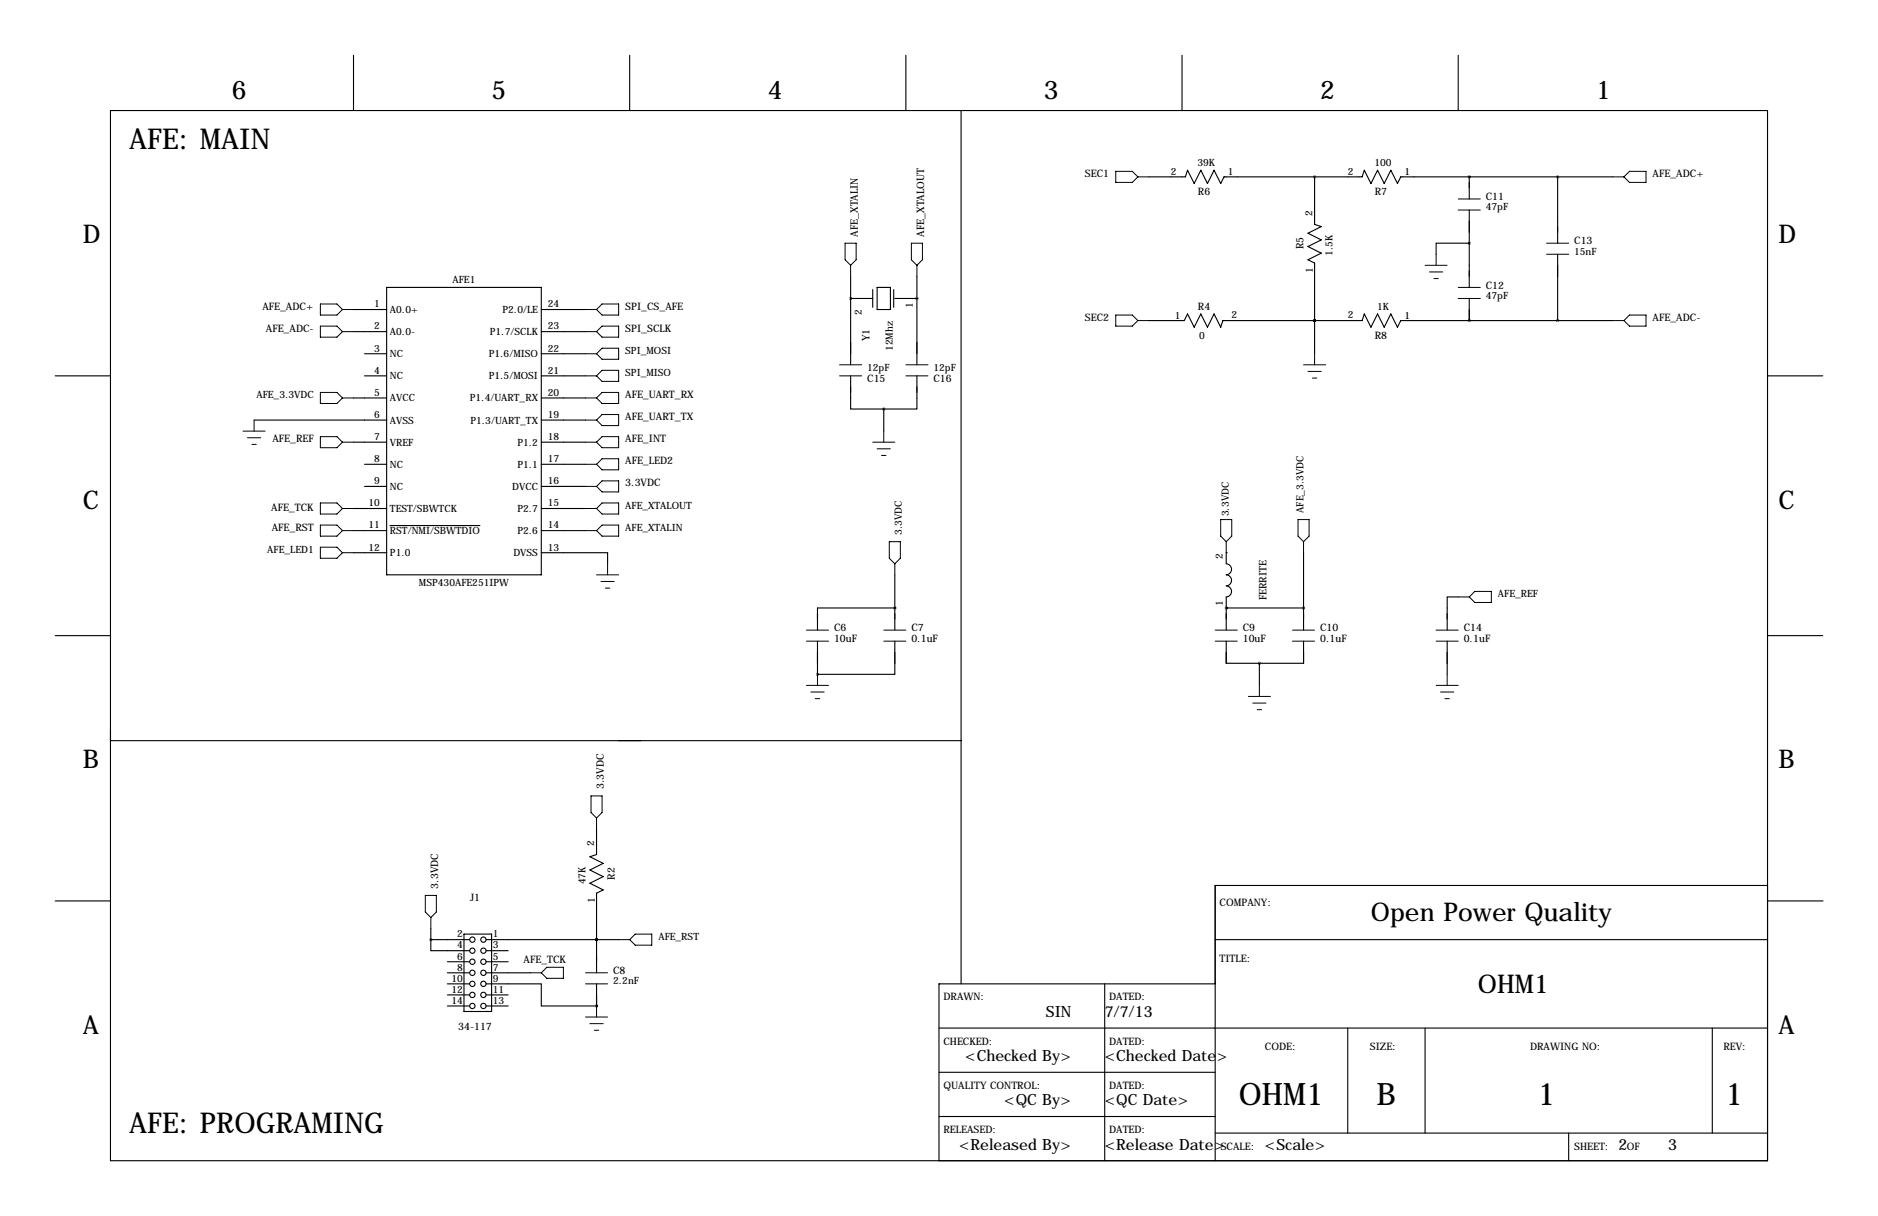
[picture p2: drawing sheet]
<svg xmlns="http://www.w3.org/2000/svg" width="432mm" height="279mm" viewBox="0 0 432 279" stroke-linecap="round" stroke-linejoin="round" font-family="sans-serif">
<g fill="none" stroke="#000" stroke-width=".25">
<path d="M81.3 12.7v12.7M144.8 12.7v12.7M208.3 12.7v12.7M271.8 12.7v12.7M335.3 12.7v12.7M25.4 25.4h381v241.3h-381zM221 25.4v200.7M264.2 40.6h8.3l.5-1.5 1.6 3.1 1.5-3.1 1.5 3.1 1.5-3.1 1.6 3.1 .7-1.6h31.8l.5-1.5 1.5 3.1 1.5-3.1 1.6 3.1 1.5-3.1 1.5 3.1 .8-1.6h48.7M302.3 40.6v11l1.5 .5-3.1 1.5 3.1 1.5-3.1 1.5 3.1 1.6-3.1 1.5 1.6 .8v20.8M337.8 40.6h.1M337.8 55.9h-7.6v2.5M337.8 40.6v5.1"/>
<path d="M337.8 48.3v17.7M358.1 40.6v15.3M358.1 58.4v15.3M81.3 71.1h7.6M81.3 76.2h7.6M88.9 66h35.6v66.1h-35.6zM124.5 71.1h10.1M124.5 76.2h10.1M195.6 68.6h.1M195.6 68.6h5.1M195.6 63.5v20.3M200.7 66.5v4.1"/>
<path d="M201.7 66h3v5.1h-3zM205.5 66.5v4.1M205.7 68.6h5.1M210.8 68.6h.1M210.8 63.5v20.3M264.2 73.7h8.1l.7-1.6 1.6 3.1 1.5-3.1 1.5 3.1 1.5-3.1 1.6 3.1 .5-1.5h32l.5-1.6 1.5 3.1 1.5-3.1 1.6 3.1 1.5-3.1 1.5 3.1 .8-1.5h48.7M302.3 73.7h.1M337.8 73.7h.1M337.8 68.6v5.1M12.7 86.4h12.7M58.4 96.5h30.5M81.3 91.4h7.6"/>
<path d="M83.8 86.4h5.1M83.8 81.3h5.1M124.5 86.4h10.1M124.5 81.3h10.1M124.5 91.4h10.1M124.5 96.5h10.1M195.6 86.4v7.6h7.6M203.2 94v5.1M210.8 86.4v7.6h-7.6M406.4 86.4h12.7M81.3 101.6h7.6M81.3 116.8h7.6"/>
<path d="M83.8 106.7h5.1M83.8 111.8h5.1M124.5 101.6h10.1M124.5 106.7h10.1M124.5 111.8h10.1M124.5 116.8h10.1M81.3 121.9h7.6M81.3 127h7.6M89.7 120.8h20.6M124.5 127h15.2v2.5M124.5 121.9h10.1M205.7 139.7h.1"/>
<path d="M205.7 139.7h-17.7v5.1M205.7 132.1v12.7M281.9 127l.1 2.5a1.27 1.27 0 0 1 1.2 1.3 1.27 1.27 0 0 1-1.2 1.3 1.27 1.27 0 0 1 1.2 1.3 1.27 1.27 0 0 1-1.2 1.2 1.27 1.27 0 0 1 1.2 1.3 1.27 1.27 0 0 1-1.3 1.3v7.6M281.9 139.7h.1M281.9 127h.1M281.9 139.7h17.8M299.7 139.7h.1M299.7 127v17.8M335.3 137.2h-2.6v7.6M12.7 146h12.7M188 154.9h.1M188 147.3v7.6"/>
<path d="M205.7 147.3v7.6h-17.7M281.9 147.3v5.1h17.8v-5.1M289.6 152.4v5.1M332.7 147.3v7.6M406.4 146h12.7M25.4 170.2h195.6M137.2 190.5v5.8l-1.6 .5 3.1 1.6-3.1 1.5 3.1 1.5-3.1 1.5 3.1 1.6-1.5 .7v18.3M12.7 207h12.7M99.1 215.9v2.5h8.8M99.1 215.9h8.8M99.1 213.4v2.5M106.7 214.6h6.3v17.8h-6.3z"/>
<path d="M111.8 215.9h30.4M111.8 218.4h5M137.2 215.9h.1M279.4 215.9h127M406.4 203.5h-127v63.2M406.5 207h12.7M102.9 226.1h5M102.9 221h5M102.9 223.5h5M102.9 228.6h5M102.9 231.1h5M111.8 226.1h12.7v5h12.7"/>
<path d="M111.8 221h5M111.8 223.5h10.1M111.8 228.6h5M111.8 231.1h5M137.2 231.1h.1M137.2 226.1v5M215.9 236.2h190.5M254 226.1v40.6M279.4 226.1h-63.5v40.6M309.9 236.2v24.1M327.7 236.2v24.1M393.7 236.2v24.1"/>
<path d="M215.9 246.4h63.5M215.9 256.5h63.5M279.4 260.3h127M360.7 260.3v6.4"/>
<circle cx="108.6" cy="218.4" r=".61"/>
<circle cx="108.6" cy="215.9" r=".61"/>
<circle cx="111.2" cy="218.4" r=".61"/>
<circle cx="111.2" cy="215.9" r=".61"/>
<circle cx="108.6" cy="223.5" r=".61"/>
<circle cx="108.6" cy="221" r=".61"/>
<circle cx="108.6" cy="231.1" r=".61"/>
<circle cx="108.6" cy="226.1" r=".61"/>
<circle cx="108.6" cy="228.6" r=".61"/>
<circle cx="111.2" cy="223.5" r=".61"/>
<circle cx="111.2" cy="221" r=".61"/>
<circle cx="111.2" cy="231.1" r=".61"/>
<circle cx="111.2" cy="226.1" r=".61"/>
<circle cx="111.2" cy="228.6" r=".61"/>
</g>
<g fill="none" stroke="#000" stroke-width=".23">
<path d="M256.5 39.4h3.8l1.3 1.2-1.3 1.3h-3.8zM374.6 39.4h3.9v2.5h-3.9l-1.2-1.3zM194.3 55.9h2.5v3.8l-1.2 1.3-1.3-1.3zM209.5 55.9h2.6v3.8l-1.3 1.3-1.3-1.3zM261.6 40.6h2.6M330.2 58.4v2.6M335.3 45.7h5.1M335.3 48.3h5.1M355.6 55.9h5.1M355.6 58.4h5.1M370.8 40.6h2.6M73.7 69.8h3.8l1.2 1.3-1.2 1.3h-3.8z"/>
<path d="M73.7 74.9h3.8l1.2 1.3-1.2 1.3h-3.8zM78.7 71.1h2.6M78.7 76.2h2.6M134.6 71.1h2.6M134.6 76.2h2.6M137.2 71.1l1.2-1.3h3.8v2.6h-3.8zM137.2 76.2l1.2-1.3h3.8v2.6h-3.8zM195.6 61v2.5M210.8 61v2.5M256.5 72.4h3.8l1.3 1.3-1.3 1.2h-3.8zM261.6 73.7h2.6M327.7 61h5"/>
<path d="M328.7 62.5h3M329.7 64h1M335.3 66h5.1M335.3 68.6h5.1M370.8 73.7h2.6M373.4 73.7l1.2-1.3h3.9v2.5h-3.9zM55.9 99.1h5.1M58.4 96.5v2.6M73.7 90.2h3.8l1.2 1.2-1.2 1.3h-3.8zM78.7 91.4h2.6M134.6 86.4h2.6M134.6 91.4h2.6"/>
<path d="M134.6 96.5h2.6M134.6 81.3h2.6M137.2 86.4l1.2-1.3h3.8v2.5h-3.8zM137.2 96.5l1.2-1.3h3.8v2.6h-3.8zM138.4 90.2h3.8v2.5h-3.8l-1.2-1.3zM138.4 80h3.8v2.5h-3.8l-1.2-1.2zM193 86.4h5.1M193 83.8h5.1M203.2 99.1v2.5M208.3 86.4h5.1M208.3 83.8h5.1M299.7 83.8h5.1"/>
<path d="M300.7 85.3h3.1M301.8 86.9h1M302.3 81.3v2.5M56.9 100.6h3M57.9 102.1h1M73.7 100.3h3.8l1.2 1.3-1.2 1.3h-3.8zM73.7 115.6h3.8l1.2 1.2-1.2 1.3h-3.8zM78.7 101.6h2.6M78.7 116.8h2.6M134.6 101.6h2.6M134.6 116.8h2.6M134.6 106.7h2.6"/>
<path d="M134.6 111.8h2.6M137.2 111.8l1.2-1.3h3.8v2.5h-3.8zM137.2 116.8l1.2-1.2h3.8v2.5h-3.8zM138.4 100.3h3.8v2.6h-3.8l-1.2-1.3zM138.4 105.4h3.8v2.5h-3.8l-1.2-1.2zM200.7 101.6h5M201.7 103.1h3M202.7 104.6h1M280.7 119.4h2.5v3.8l-1.3 1.3-1.2-1.3zM298.4 119.4h2.6v3.8l-1.3 1.3-1.3-1.3zM73.7 120.7h3.8l1.2 1.2-1.2 1.3h-3.8zM73.7 125.7h3.8l1.2 1.3-1.2 1.3h-3.8z"/>
<path d="M78.7 121.9h2.6M78.7 127h2.6M134.6 121.9h2.6M137.2 121.9l1.2-1.2h3.8v2.5h-3.8zM137.2 132.1h5M138.2 133.6h3M139.2 135.1h1M139.7 129.5v2.6M204.5 124.5h2.5v3.8l-1.3 1.2-1.2-1.2zM205.7 129.5v2.6M281.9 124.5v2.5M299.7 124.5v2.5"/>
<path d="M335.3 137.2h2.5M337.8 137.2l1.3-1.3h3.8v2.5h-3.8zM185.4 144.8h5.1M185.4 147.3h5.1M185.4 157.5h5.1M186.4 159h3.1M188 154.9v2.6M203.2 144.8h5.1M203.2 147.3h5.1M279.4 144.8h5.1M279.4 147.3h5.1M289.6 157.5v2.5"/>
<path d="M297.2 144.8h5.1M297.2 147.3h5.1M330.2 144.8h5.1M330.2 147.3h5.1M330.2 157.5h5.1M331.2 159h3.1M332.7 154.9v2.6M187.5 160.5h1M287 160h5.1M288 161.5h3.1M289.1 163.1h1M332.2 160.5h1"/>
<path d="M135.9 182.9h2.5v3.8l-1.2 1.3-1.3-1.3zM137.2 188v2.5M97.8 205.7h2.5v3.8l-1.2 1.3-1.3-1.3zM99.1 210.8v2.6M142.2 215.9h2.6M146 214.6h3.9v2.6h-3.9l-1.2-1.3zM121.9 223.5h2.6M125.7 222.2h3.8v2.6h-3.8l-1.2-1.3zM134.6 223.5h5.1M134.6 226.1h5.1M134.6 233.7h5.1M135.6 235.2h3.1"/>
<path d="M136.7 236.7h1M137.2 231.1v2.6"/>
</g>
<path d="M187.9 154.9a.05 .05 0 0 0 .1 0 .05 .05 0 0 0-.1 0zM205.7 139.7a.05 .05 0 0 0 .1 0 .05 .05 0 0 0-.1 0zM137.1 215.9a.05 .05 0 0 0 .1 0 .05 .05 0 0 0-.1 0zM99 215.9a.05 .05 0 0 0 .1 0 .05 .05 0 0 0-.1 0zM137.1 215.9a.05 .05 0 0 0 .1 0 .05 .05 0 0 0-.1 0zM137.1 231.1a.05 .05 0 0 0 .1 0 .05 .05 0 0 0-.1 0zM302.2 73.7a.05 .05 0 0 0 .1 0 .05 .05 0 0 0-.1 0zM302.2 73.7a.05 .05 0 0 0 .1 0 .05 .05 0 0 0-.1 0zM302.2 40.6a.05 .05 0 0 0 .1 0 .05 .05 0 0 0-.1 0zM358.1 40.6a.05 .05 0 0 0 .1 0 .05 .05 0 0 0-.1 0zM358.1 73.7a.05 .05 0 0 0 .1 0 .05 .05 0 0 0-.1 0zM281.9 139.7a.05 .05 0 0 0 .1 0 .05 .05 0 0 0-.1 0zM289.5 152.4a.05 .05 0 0 0 .1 0 .05 .05 0 0 0-.1 0z" fill="#000" stroke="#000" stroke-width=".63"/>
<g font-size="7.1">
<text x="284.9" y="254">OHM1</text>
<text x="316.5" y="254">B</text>
<text x="353.6" y="254">1</text>
<text x="396.7" y="254">1</text>
</g>
<g font-size="6.6">
<text x="29.7" y="34.3">AFE: MAIN</text>
<text x="29.7" y="260.3">AFE: PROGRAMING</text>
</g>
<g font-size="5.9">
<text x="53.3" y="22.9">6</text>
<text x="113" y="22.9">5</text>
<text x="176.5" y="22.9">4</text>
<text x="240" y="22.9">3</text>
<text x="303.5" y="22.9">2</text>
<text x="367" y="22.9">1</text>
<text x="19" y="55.9">D</text>
<text x="408.9" y="55.9">D</text>
<text x="19" y="116.8">C</text>
<text x="408.9" y="116.8">C</text>
<text x="19" y="176.5">B</text>
<text x="408.9" y="176.5">B</text>
<text x="315.2" y="211.6">Open Power Quality</text>
<text x="339.8" y="228.1">OHM1</text>
<text x="19" y="237.5">A</text>
<text x="408.9" y="237.5">A</text>
</g>
<g font-size="3.6">
<text x="240.5" y="233.7">SIN</text>
<text x="254" y="233.7">7/7/13</text>
<text x="221.9" y="243.8">&lt;Checked By&gt;</text>
<text x="254" y="243.8">&lt;Checked Date&gt;</text>
<text x="230.9" y="254">&lt;QC By&gt;</text>
<text x="254" y="254">&lt;QC Date&gt;</text>
<text x="220.5" y="264.1">&lt;Released By&gt;</text>
<text x="254" y="264.1">&lt;Release Date&gt;</text>
<text x="290.8" y="264.1">&lt;Scale&gt;</text>
<text x="372.1" y="264.1">2</text>
<text x="383.5" y="264.1">3</text>
</g>
<g font-size="2.4">
<text x="249.4" y="40.6">SEC1</text>
<text x="380" y="40.6">AFE_ADC+</text>
<text x="275.4" y="44.8">R6</text>
<text x="316.1" y="44.8">R7</text>
<text x="341.6" y="46">C11</text>
<text x="197.2" y="54.4" transform="rotate(-90 197.2 54.4)">AFE_XTALIN</text>
<text x="212.5" y="54.4" transform="rotate(-90 212.5 54.4)">AFE_XTALOUT</text>
<text x="299.7" y="57.3" transform="rotate(-90 299.7 57.3)">R5</text>
<text x="361.9" y="56.1">C13</text>
<text x="60.3" y="71.1">AFE_ADC+</text>
<text x="143.8" y="71.1">SPI_CS_AFE</text>
<text x="275.4" y="71.1">R4</text>
<text x="341.6" y="66.3">C12</text>
<text x="61.1" y="76.2">AFE_ADC-</text>
<text x="143.8" y="76.2">SPI_SCLK</text>
<text x="249.4" y="73.7">SEC2</text>
<text x="316.1" y="77.9">R8</text>
<text x="380" y="73.7">AFE_ADC-</text>
<text x="199.9" y="78.4" transform="rotate(-90 199.9 78.4)">Y1</text>
<text x="199.4" y="87.8">C15</text>
<text x="214.6" y="87.8">C16</text>
<text x="143.8" y="91.4">AFE_UART_RX</text>
<text x="62.6" y="101.6">AFE_REF</text>
<text x="143.8" y="96.5">AFE_UART_TX</text>
<text x="143.8" y="101.6">AFE_INT</text>
<text x="143.8" y="106.7">AFE_LED2</text>
<text x="143.8" y="111.8">3.3VDC</text>
<text x="62.4" y="117.3">AFE_TCK</text>
<text x="62.5" y="121.9">AFE_RST</text>
<text x="291.2" y="138" transform="rotate(-90 291.2 138)">FERRITE</text>
<text x="191.8" y="145">C6</text>
<text x="191.8" y="147.5">10uF</text>
<text x="209.5" y="145">C7</text>
<text x="209.5" y="147.5">0.1uF</text>
<text x="285.7" y="145">C9</text>
<text x="285.7" y="147.5">10uF</text>
<text x="303.5" y="145">C10</text>
<text x="303.5" y="147.5">0.1uF</text>
<text x="336.5" y="145">C14</text>
<text x="336.5" y="147.5">0.1uF</text>
<text x="138.8" y="181.4" transform="rotate(-90 138.8 181.4)">3.3VDC</text>
<text x="141.4" y="202.1" transform="rotate(-90 141.4 202.1)">R2</text>
<text x="100.7" y="204.2" transform="rotate(-90 100.7 204.2)">3.3VDC</text>
<text x="108.1" y="207">J1</text>
<text x="280.4" y="208.3">COMPANY:</text>
<text x="120.4" y="221.2">AFE_TCK</text>
<text x="280.4" y="221">TITLE:</text>
<text x="141" y="223.8">C8</text>
<text x="216.9" y="229.9">DRAWN:</text>
<text x="255" y="229.9">DATED:</text>
<text x="105.3" y="236.6">34-117</text>
<text x="216.9" y="240">CHECKED:</text>
<text x="255" y="240">DATED:</text>
<text x="290.8" y="241.3">CODE:</text>
<text x="315" y="241.3">SIZE:</text>
<text x="351.8" y="241.3">DRAWING NO:</text>
<text x="396.2" y="241.3">REV:</text>
<text x="216.9" y="250.2">QUALITY CONTROL:</text>
<text x="255" y="250.2">DATED:</text>
<text x="216.9" y="260.3">RELEASED:</text>
<text x="255" y="260.3">DATED:</text>
<text x="280.7" y="264.2">SCALE:</text>
<text x="361.9" y="264.2">SHEET:</text>
<text x="374" y="264.2">OF</text>
</g>
<g font-size="2.3">
<text x="269.2" y="40.1">2</text>
<text x="275.3" y="38.1">39K</text>
<text x="282.3" y="40.2">1</text>
<text x="309.9" y="40.1">2</text>
<text x="316" y="38.1">100</text>
<text x="322.9" y="40.2">1</text>
<text x="301.8" y="49.6" transform="rotate(-90 301.8 49.6)">2</text>
<text x="341.6" y="48.3">47pF</text>
<text x="306.4" y="58.8" transform="rotate(-90 306.4 58.8)">1.5K</text>
<text x="361.9" y="58.5">15nF</text>
<text x="104" y="65">AFE1</text>
<text x="301.9" y="62.6" transform="rotate(-90 301.9 62.6)">1</text>
<text x="86.1" y="70.6">1</text>
<text x="89.7" y="71.9">A0.0+</text>
<text x="115.5" y="71.9">P2.0/LE</text>
<text x="126" y="70.6">24</text>
<text x="209.9" y="70.7" transform="rotate(-90 209.9 70.7)">1</text>
<text x="316.6" y="71.1">1K</text>
<text x="341.6" y="68.7">47pF</text>
<text x="86.1" y="75.7">2</text>
<text x="89.7" y="77">A0.0-</text>
<text x="112.6" y="77">P1.7/SCLK</text>
<text x="126" y="75.7">23</text>
<text x="198.1" y="72.4" transform="rotate(-90 198.1 72.4)">2</text>
<text x="270.1" y="73.3">1</text>
<text x="275.7" y="77.8">0</text>
<text x="283.2" y="73.2">2</text>
<text x="309.9" y="73.2">2</text>
<text x="322.9" y="73.3">1</text>
<text x="86.1" y="80.8">3</text>
<text x="89.7" y="82.1">NC</text>
<text x="112.4" y="82.1">P1.6/MISO</text>
<text x="126" y="80.8">22</text>
<text x="143.8" y="81.3">SPI_MOSI</text>
<text x="205.3" y="80.6" transform="rotate(-90 205.3 80.6)">12Mhz</text>
<text x="86.1" y="85.9">4</text>
<text x="89.7" y="87.2">NC</text>
<text x="112.4" y="87.2">P1.5/MOSI</text>
<text x="126" y="85.9">21</text>
<text x="143.8" y="86.4">SPI_MISO</text>
<text x="199.4" y="85.3">12pF</text>
<text x="214.6" y="85.3">12pF</text>
<text x="59" y="91.4">AFE_3.3VDC</text>
<text x="86.1" y="90.9">5</text>
<text x="89.7" y="92.2">AVCC</text>
<text x="108" y="92.2">P1.4/UART_RX</text>
<text x="126" y="90.9">20</text>
<text x="86.1" y="96">6</text>
<text x="86.1" y="101.1">7</text>
<text x="89.7" y="97.3">AVSS</text>
<text x="108.2" y="97.3">P1.3/UART_TX</text>
<text x="126" y="96">19</text>
<text x="126" y="101.1">18</text>
<text x="86.1" y="106.2">8</text>
<text x="89.7" y="102.4">VREF</text>
<text x="89.7" y="107.5">NC</text>
<text x="119" y="102.4">P1.2</text>
<text x="119" y="107.5">P1.1</text>
<text x="126" y="106.2">17</text>
<text x="86.1" y="111.3">9</text>
<text x="89.7" y="112.6">NC</text>
<text x="117.8" y="112.6">DVCC</text>
<text x="126" y="111.3">16</text>
<text x="84.7" y="116.3">10</text>
<text x="89.7" y="117.6">TEST/SBWTCK</text>
<text x="119" y="117.6">P2.7</text>
<text x="126" y="116.3">15</text>
<text x="143.8" y="116.8">AFE_XTALOUT</text>
<text x="282.5" y="118.6" transform="rotate(-90 282.5 118.6)">3.3VDC</text>
<text x="299.7" y="117.9" transform="rotate(-90 299.7 117.9)">AFE_3.3VDC</text>
<text x="84.7" y="121.4">11</text>
<text x="89.7" y="122.7">RST/NMI/SBWTDIO</text>
<text x="119" y="122.7">P2.6</text>
<text x="126" y="121.4">14</text>
<text x="143.8" y="121.9">AFE_XTALIN</text>
<text x="207.4" y="122.9" transform="rotate(-90 207.4 122.9)">3.3VDC</text>
<text x="61.5" y="127">AFE_LED1</text>
<text x="84.7" y="126.5">12</text>
<text x="89.7" y="127.8">P1.0</text>
<text x="118" y="127.8">DVSS</text>
<text x="126" y="126.5">13</text>
<text x="281.2" y="128.5" transform="rotate(-90 281.2 128.5)">2</text>
<text x="96.3" y="134.7">MSP430AFE251IPW</text>
<text x="344.4" y="137.2">AFE_REF</text>
<text x="281.2" y="139.2" transform="rotate(-90 281.2 139.2)">1</text>
<text x="136.7" y="194.4" transform="rotate(-90 136.7 194.4)">2</text>
<text x="134.6" y="203.2" transform="rotate(-90 134.6 203.2)">47K</text>
<text x="136.8" y="207.4" transform="rotate(-90 136.8 207.4)">1</text>
<text x="105.1" y="215.4">2</text>
<text x="113.3" y="215.4">1</text>
<text x="151.4" y="215.9">AFE_RST</text>
<text x="105.1" y="217.9">4</text>
<text x="105.1" y="220.5">6</text>
<text x="113.3" y="217.9">3</text>
<text x="113.3" y="220.5">5</text>
<text x="103.8" y="225.6">10</text>
<text x="105.1" y="223">8</text>
<text x="113.3" y="223">7</text>
<text x="113.3" y="225.6">9</text>
<text x="141" y="226.1">2.2nF</text>
<text x="103.8" y="228.1">12</text>
<text x="103.8" y="230.6">14</text>
<text x="113.3" y="228.1">11</text>
<text x="113.3" y="230.6">13</text>
</g>
</svg>
